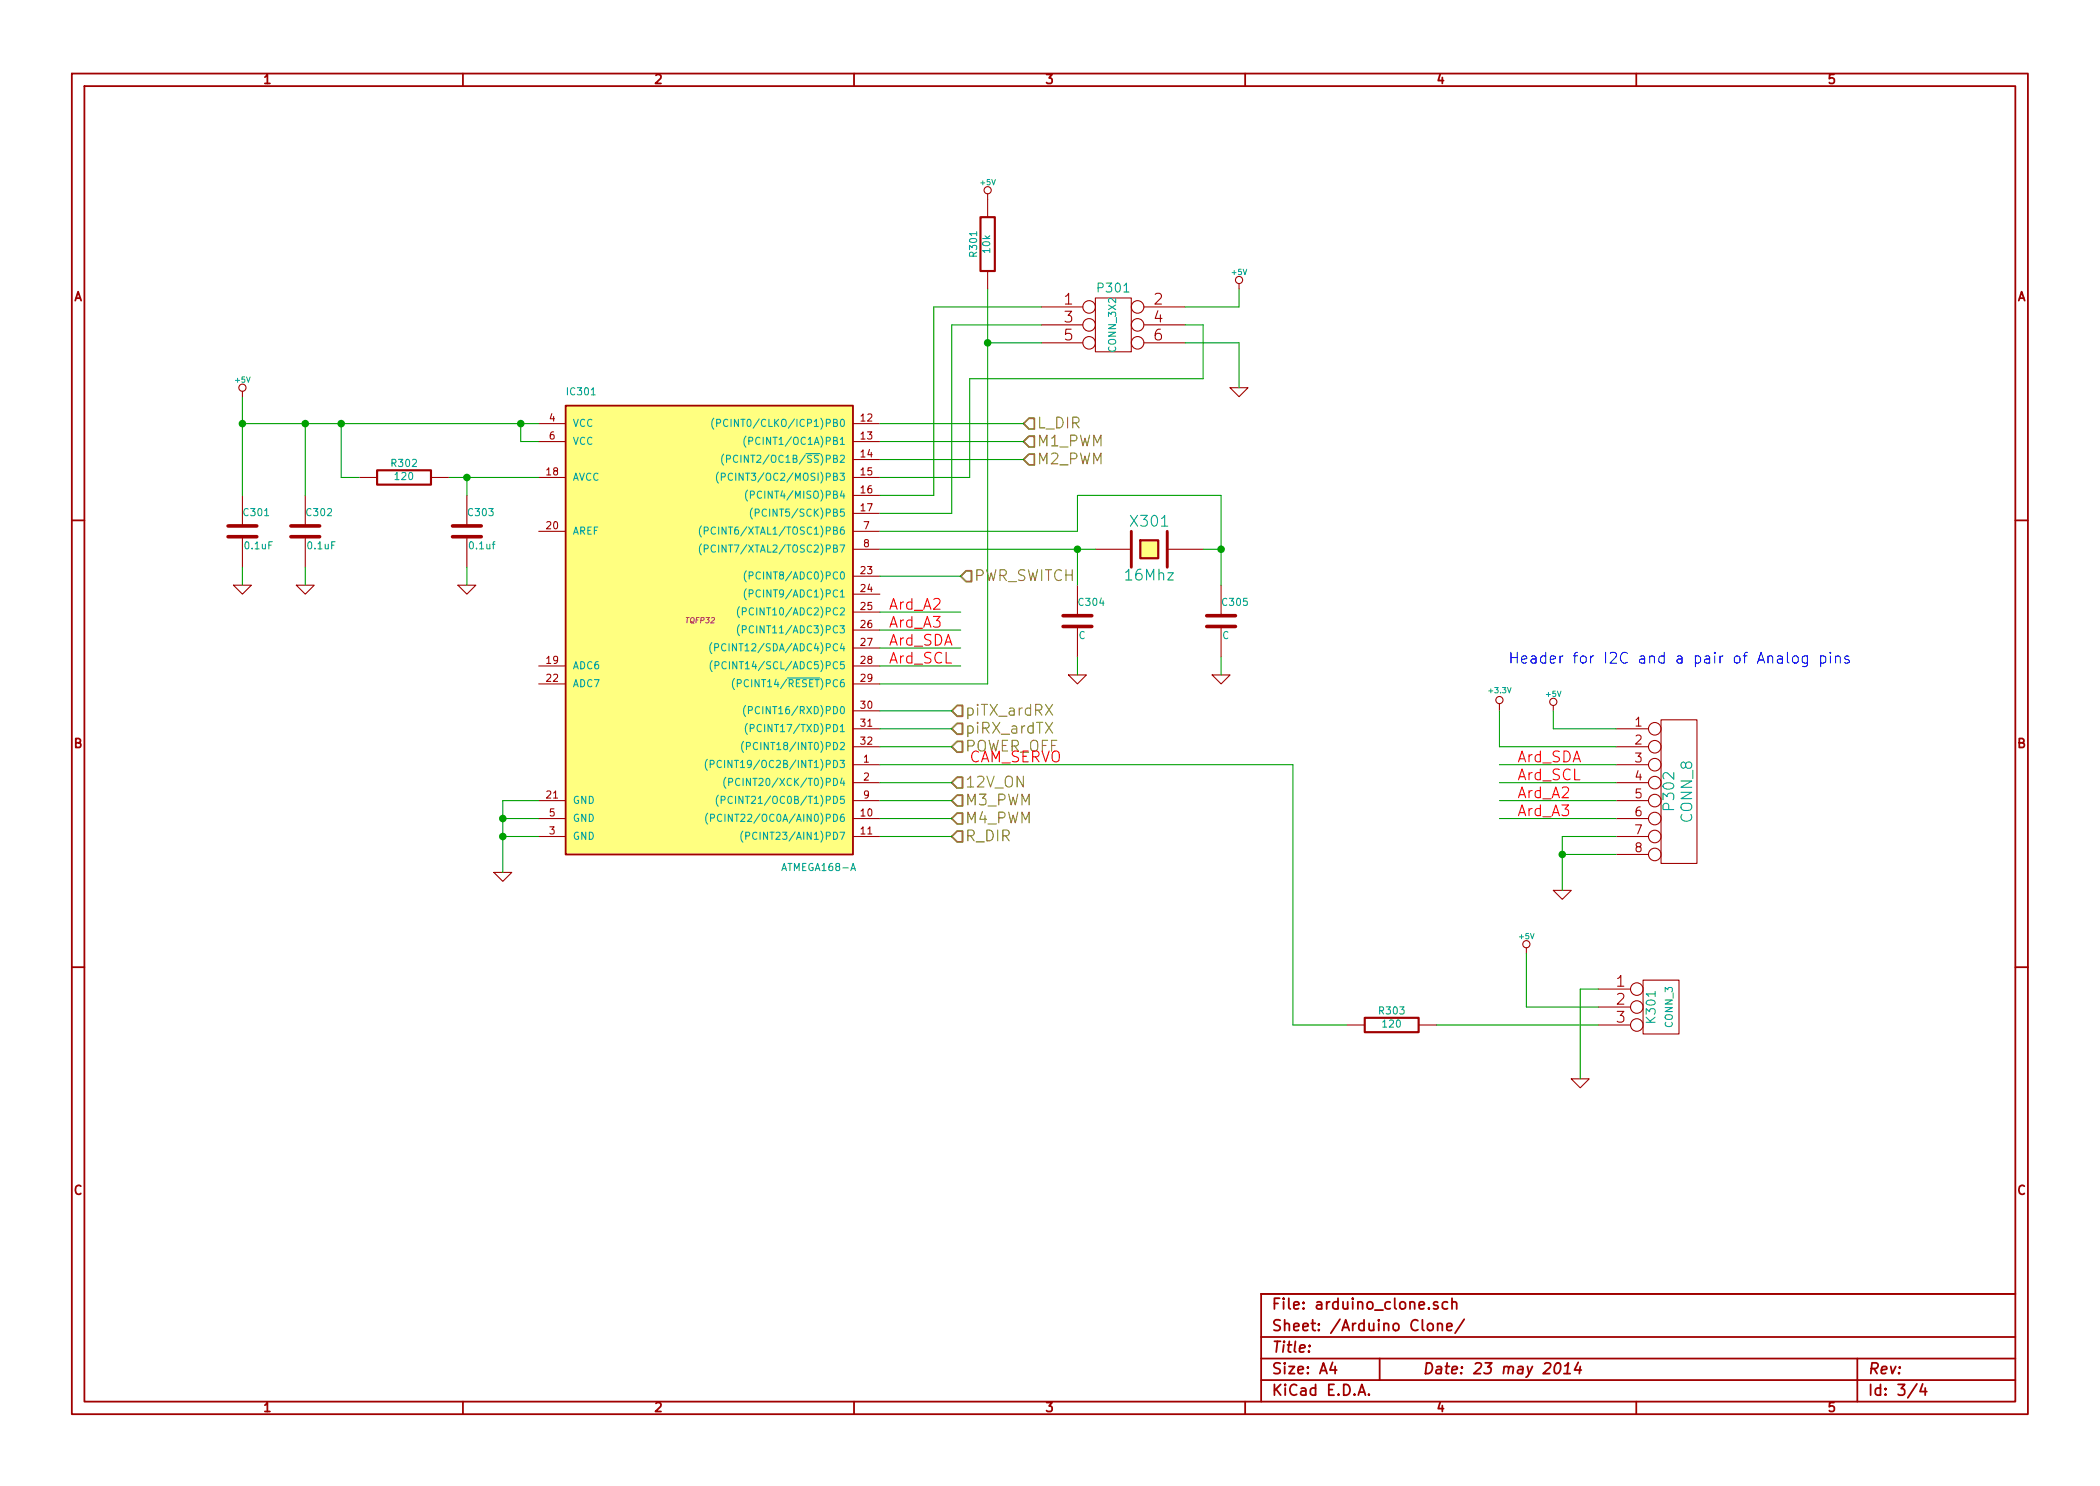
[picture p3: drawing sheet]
<svg xmlns="http://www.w3.org/2000/svg" width="297mm" height="210mm" viewBox="0 0 297 210" stroke-linecap="round" stroke-linejoin="round" font-family="sans-serif">
<g fill="none" stroke="#a00000" stroke-width=".25">
<path d="M10.2 10.4h276.6v189.7h-276.6zM11.9 12.2h273.2v186.1h-273.2zM65.5 10.4v1.8M120.8 10.4v1.8M176.1 10.4v1.8M231.4 10.4v1.8M80 57.4h40.6v63.5h-40.6zM10.2 73.6h1.7M285.1 73.6h1.7M10.2 136.8h1.7M285.1 136.8h1.7M65.5 198.3v1.8"/>
<path d="M120.8 198.3v1.8M176.1 198.3v1.8M178.4 189.2h106.7M178.4 195.3h106.7M178.4 192.2h106.7M185.2 190.4h.1l-.1 .1v-.1v.1M188.5 192.8l-.4 1h1M188.8 193.3v1.1M192.1 197.4l.5-1.5 .5 1.5M192.3 197h.7M193.6 197.3h.1l-.1 .1-.1-.1h.1v.1M195.1 192.2v3.1"/>
<path d="M202 187.4a.42 .42 0 0 1 .4-.2 .42 .42 0 0 1 .3 .3v.5a.43 .43 0 0 1-.4 .3 .43 .43 0 0 1-.4-.3zM203.4 184.3l-.4-.1-.2 .2v.2l.6 .2v.1v.2l-.2 .1-.4-.1M203.4 187.4a.38 .38 0 0 1 .6 .1v.8M203.4 187.2v1.1M204.6 187.8l.8-.2-.1-.3-.4-.1-.3 .3 .1 .7 .2 .1 .4-.1M204.7 184.3a.48 .48 0 0 0-.6 0l-.1 .6a.48 .48 0 0 0 .7 .2M205.4 184.3a.38 .38 0 0 1 .6 .1v.8M205.4 183.7v1.5M207.1 186.7l-1.3 1.9M220.1 193a.35 .35 0 0 1 .4-.2 .35 .35 0 0 1 .2 .3 .87 .87 0 0 1-.6 1.3l-.1-.1a1.14 1.14 0 0 1 .1-1.3zM221.2 194.4h.9M221.3 193.3l.5-.5-.1 1.6"/>
<path d="M223.2 192.8l-.5 1h1M223.5 193.3l-.1 1.1M231.4 198.3v1.8M262.7 192.2v6.1M271.1 195.8l-1.3 2M272 195.8l-.4 1.1h.9M272.3 196.4v1M285.1 183.1h-106.7v15.2"/>
</g>
<path d="M160 75.2v5.1M165.1 75.2v5.1" fill="none" stroke="#a00000" stroke-width=".41"/>
<g fill="#ffff80" stroke="#ffff80" stroke-width=".25">
<path d="M161.3 76.4h2.5v2.6h-2.5z"/>
<path d="M80 57.4h40.6v63.5h-40.6z"/>
</g>
<path d="M138.7 30.7h2v7.6h-2zM53.3 66.5h7.7v2.1h-7.7zM161.3 76.4h2.5v2.6h-2.5zM193 144h7.7v2h-7.7z" fill="none" stroke="#a00000" stroke-width=".3"/>
<g fill="none" stroke="#a00000" stroke-width=".15">
<path d="M139.7 27.4v3.3M139.7 38.3v2.6M34.3 55.4v.7M76.2 59.9h3.8M120.6 59.9h3.9M147.3 43.4h5.9M147.3 46h5.9M147.3 48.5h5.9M154.9 42.2h5.1v7.6h-5.1zM161.8 43.4h5.8M161.8 46h5.8M161.8 48.5h5.8"/>
<path d="M174 54.9h2.5l-1.2 1.2zM175.3 40.1v.8M34.3 70.1v4.3M34.3 75.9v4.4M43.2 70.1v4.3M43.2 75.9v4.4M50.8 67.6h2.5M61 67.6h2.5M66 70.1v4.3M66 75.9v4.4M76.2 67.6h3.8M76.2 62.5h3.8"/>
<path d="M76.2 75.2h3.8M120.6 77.7h3.9M120.6 67.6h3.9M120.6 62.5h3.9M120.6 75.2h3.9M120.6 65h3.9M120.6 70.1h3.9M120.6 72.6h3.9M154.9 77.7h5.1M165.1 77.7h5.1M33 82.8h2.6l-1.3 1.3zM41.9 82.8h2.5l-1.2 1.3z"/>
<path d="M64.8 82.8h2.5l-1.3 1.3zM76.2 96.8h3.8M76.2 94.2h3.8M120.6 96.8h3.9M120.6 81.5h3.9M120.6 84.1h3.9M120.6 86.6h3.9M120.6 89.1h3.9M120.6 91.7h3.9M120.6 94.2h3.9M151.1 95.5h2.6l-1.3 1.3zM152.4 82.8v4.3"/>
<path d="M152.4 88.6v4.4M171.4 95.5h2.6l-1.3 1.3zM172.7 82.8v4.3M172.7 88.6v4.4M212.1 99.6v1M219.7 99.8v.8M76.2 118.4h3.8M76.2 115.8h3.8M76.2 113.3h3.8M120.6 108.2h3.9M120.6 110.7h3.9M120.6 118.4h3.9"/>
<path d="M120.6 115.8h3.9M120.6 113.3h3.9M120.6 100.6h3.9M120.6 103.1h3.9M120.6 105.7h3.9M228.6 108.2h4.6M228.6 110.7h4.6M228.6 118.4h4.6M228.6 115.8h4.6M228.6 113.3h4.6M228.6 103.1h4.6M228.6 105.7h4.6"/>
<path d="M234.9 101.8h5.1v20.4h-5.1zM69.8 123.4h2.6l-1.3 1.3zM215.9 134.1v.8M219.7 126h2.5l-1.2 1.2zM226.1 139.9h4.5M228.6 120.9h4.6M232.4 138.7h5.1v7.6h-5.1zM190.5 145h2.5M200.7 145h2.5M222.2 152.6h2.6l-1.3 1.3zM226.1 142.5h4.5M226.1 145h4.5"/>
<circle cx="139.7" cy="26.9" r=".51"/>
<circle cx="175.3" cy="39.6" r=".51"/>
<circle cx="34.3" cy="54.9" r=".51"/>
<circle cx="154.1" cy="46" r=".89"/>
<circle cx="154.1" cy="48.5" r=".89"/>
<circle cx="154.1" cy="43.4" r=".89"/>
<circle cx="160.9" cy="43.4" r=".89"/>
<circle cx="160.9" cy="46" r=".89"/>
<circle cx="160.9" cy="48.5" r=".89"/>
<circle cx="212.1" cy="99.1" r=".51"/>
<circle cx="219.7" cy="99.3" r=".51"/>
<circle cx="234.1" cy="118.4" r=".89"/>
<circle cx="234.1" cy="113.3" r=".89"/>
<circle cx="234.1" cy="103.1" r=".89"/>
<circle cx="234.1" cy="110.7" r=".89"/>
<circle cx="234.1" cy="105.7" r=".89"/>
<circle cx="234.1" cy="108.2" r=".89"/>
<circle cx="234.1" cy="115.8" r=".89"/>
<circle cx="215.9" cy="133.6" r=".51"/>
<circle cx="231.5" cy="139.9" r=".89"/>
<circle cx="234.1" cy="120.9" r=".89"/>
<circle cx="231.5" cy="142.5" r=".89"/>
<circle cx="231.5" cy="145" r=".89"/>
</g>
<path d="M32.3 75.9h4M32.3 74.4h4M41.1 75.9h4.1M41.1 74.4h4.1M64 75.9h4.1M64 74.4h4.1M150.4 88.6h4M150.4 87.1h4M170.7 88.6h4.1M170.7 87.1h4.1" fill="none" stroke="#a00000" stroke-width=".51"/>
<g fill="none" stroke="#00a0a0" stroke-width=".15">
<path d="M101 59.2a1.2 1.2 0 0 0 0 1.5M101.4 59.9l.5-.1v-.1v-.3l-.5-.1v1M102.9 59.4a.4 .4 0 0 0-.5 0 .4 .4 0 0 0-.1 .5 .37 .37 0 0 0 .2 .4 .37 .37 0 0 0 .4-.1M99.2 74.4a1.2 1.2 0 0 0 0 1.6M99.2 77a1.2 1.2 0 0 0 0 1.5M99.6 75.1h.5l.1-.2-.1-.3h-.5v1M99.6 77.6h.5l.1-.1-.1-.3-.5-.1v1M101.6 66.8a1.2 1.2 0 0 0 0 1.5M102 67.5l.5-.1 .1-.1-.1-.3-.5-.1v1.1M102.4 64.3a1.2 1.2 0 0 0 0 1.5M102.8 64.9h.5v-.1v-.3l-.5-.1v1M103.6 67.1a.4 .4 0 0 0-.5-.1 .4 .4 0 0 0-.1 .5 .37 .37 0 0 0 .2 .4 .37 .37 0 0 0 .4 0"/>
<path d="M104.3 64.5a.4 .4 0 0 0-.5 0 .4 .4 0 0 0-.1 .5 .37 .37 0 0 0 .2 .4 .37 .37 0 0 0 .4-.1M105.5 61.7a1.2 1.2 0 0 0 0 1.6M105.7 69.3a1.2 1.2 0 0 0 0 1.6M105.9 62.4h.5l.1-.2-.1-.3h-.5v1M106.1 70h.5l.1-.2-.1-.3h-.5v1M106.4 71.9a1.2 1.2 0 0 0 0 1.5M106.8 72.6l.5-.1 .1-.1-.1-.3-.5-.1v1M100.7 90.9a1.2 1.2 0 0 0 0 1.6M100.7 93.5a1.2 1.2 0 0 0 0 1.5M101.1 91.6h.5l.1-.2-.1-.3h-.5v1M101.1 94.2l.5-.1 .1-.1-.1-.3-.5-.1v1M102.7 91.2a.4 .4 0 0 0-.5 0 .4 .4 0 0 0-.1 .5 .37 .37 0 0 0 .1 .3 .37 .37 0 0 0 .5 0"/>
<path d="M102.7 93.7a.4 .4 0 0 0-.5 0 .4 .4 0 0 0-.1 .5 .37 .37 0 0 0 .2 .4 .37 .37 0 0 0 .4-.1M103.9 96a1.2 1.2 0 0 0 0 1.6M104.3 96.7l.5-.1 .1-.1-.1-.3h-.5v1M104.6 85.8a1.2 1.2 0 0 0 0 1.6M104.6 88.4a1.2 1.2 0 0 0 0 1.5M105 86.5h.5l.1-.1-.1-.4h-.5v1M105 89.1l.5-.1 .1-.1-.1-.3-.5-.1v1.1M105.5 99.8a1.2 1.2 0 0 0 0 1.6M105.6 80.8a1.2 1.2 0 0 0 0 1.5M105.6 83.3a1.2 1.2 0 0 0 0 1.6M106 81.5l.5-.1v-.1v-.3l-.5-.1v1M106 84l.5-.1v-.1v-.3h-.5v1"/>
<path d="M111.4 95.9h4.6M100.1 107.4a1.2 1.2 0 0 0 0 1.6M100.1 115.1a1.2 1.2 0 0 0 0 1.5M100.5 108.1h.4l.1-.2-.1-.3h-.4v1M100.5 115.7h.5l.1-.1-.1-.3-.5-.1v1M101.6 112.5a1.2 1.2 0 0 0 0 1.6M102 113.2h.5l.1-.2-.1-.3h-.5v1M102 107.7a.4 .4 0 0 0-.5 0 .4 .4 0 0 0-.1 .5 .37 .37 0 0 0 .2 .4 .37 .37 0 0 0 .4-.1M102.1 115.3a.4 .4 0 0 0-.5 0 .4 .4 0 0 0-.1 .5 .37 .37 0 0 0 .2 .4 .37 .37 0 0 0 .4-.1M102.7 110a1.2 1.2 0 0 0 0 1.5M103.1 110.7l.5-.1v-.1v-.3l-.5-.1v1M103.6 112.8a.4 .4 0 0 0-.5 0 .4 .4 0 0 0-.1 .5 .37 .37 0 0 0 .2 .3 .37 .37 0 0 0 .4 0"/>
<path d="M104.6 110.2a.4 .4 0 0 0-.5 0 .4 .4 0 0 0-.1 .5 .37 .37 0 0 0 .2 .4 .37 .37 0 0 0 .4-.1M105.1 117.6a1.2 1.2 0 0 0 0 1.5M105.2 104.9a1.2 1.2 0 0 0 0 1.5M105.5 118.3l.5-.1v-.1v-.3l-.5-.1v1.1M105.6 105.6l.5-.1v-.1v-.3l-.5-.1v1.1M105.7 102.4a1.2 1.2 0 0 0 0 1.5M105.9 100.5h.4l.1-.2-.1-.3h-.4v1M106.1 103h.5l.1-.1-.1-.3-.5-.1v1"/>
</g>
<g fill="none" stroke="#00a000" stroke-width=".15">
<path d="M34.3 59.9h41.9M34.3 56.1v14M43.2 59.9v10.2M48.3 59.9v7.7h2.5M73.7 59.9v2.6h2.5M124.5 59.9h20.3M139.7 40.9v55.9h-15.2M139.7 48.5h7.6M147.3 43.4h-15.2v26.7h-7.6M147.3 46h-12.7v26.6h-10.1M167.6 46h2.6v7.6h-33v14h-12.7M167.6 48.5h7.7v6.4"/>
<path d="M175.3 40.9v2.5h-7.7M63.5 67.6h12.7M66 67.6v2.5M124.5 75.2h27.9v-5.1h20.3v12.7M124.5 77.7h30.4M124.5 62.5h20.3M124.5 65h20.3M152.4 77.7v5.1M170.2 77.7h2.5M34.3 80.3v2.5M43.2 80.3v2.5M66 80.3v2.5"/>
<path d="M124.5 91.7h11.4M124.5 94.2h11.4M124.5 86.6h11.4M124.5 89.1h11.4M124.5 81.5h11.4M152.4 93v2.5M172.7 93v2.5M71.1 118.4h5.1M71.1 115.8h5.1M76.2 113.3h-5.1v10.1M124.5 103.1h10.1M124.5 100.6h10.1"/>
<path d="M124.5 118.4h10.1M124.5 105.7h10.1M124.5 110.7h10.1M124.5 115.8h10.1M124.5 113.3h10.1M124.5 108.2h58.4v36.8h7.6M212.1 100.6v5.1h16.5M212.1 110.7h16.5M212.1 115.8h16.5M212.1 113.3h16.5M212.1 108.2h16.5M219.7 100.6v2.5h8.9"/>
<path d="M228.6 118.4h-7.6v7.6M215.9 134.9v7.6h10.2M221 120.9h7.6M226.1 139.9h-2.6v12.7M203.2 145h22.9"/>
</g>
<g fill="#00a000" stroke="#00a000" stroke-width=".25">
<circle cx="172.7" cy="77.7" r=".41"/>
<circle cx="152.4" cy="77.7" r=".41"/>
<circle cx="43.2" cy="59.9" r=".41"/>
<circle cx="48.3" cy="59.9" r=".41"/>
<circle cx="66" cy="67.6" r=".41"/>
<circle cx="73.7" cy="59.9" r=".41"/>
<circle cx="71.1" cy="118.4" r=".41"/>
<circle cx="71.1" cy="115.8" r=".41"/>
<circle cx="221" cy="120.9" r=".41"/>
<circle cx="34.3" cy="59.9" r=".41"/>
<circle cx="139.7" cy="48.5" r=".41"/>
</g>
<path d="M147.9 99.7l1 1.5M148.9 99.7l-1 1.5M147.9 102.2l1 1.5M148.9 102.2l-1 1.5" fill="none" stroke="#808000" stroke-width=".15"/>
<path d="M144.8 59.9l.7-.7h.8v1.5h-.8zM144.8 62.5l.7-.8h.8v1.5h-.8zM145.5 64.3h.8v1.5h-.8l-.7-.8zM135.4 99.8h.7v1.5h-.7l-.8-.7zM136.7 80.8h.7v1.5h-.7l-.8-.8zM134.6 103.1l.8-.7h.7v1.5h-.7zM134.6 118.4l.8-.8h.7v1.5h-.7zM134.6 113.3l.8-.8h.7v1.5h-.7zM135.4 104.9h.7v1.5h-.7l-.8-.7zM135.4 110h.7v1.5h-.7l-.8-.8zM135.4 115.1h.7v1.5h-.7l-.8-.8z" fill="none" stroke="#808000" stroke-width=".25"/>
<g fill="none" stroke="#00f" stroke-width=".15">
<path d="M251.5 92.9l.1-.1 .4 .1 .1 .9M252.1 93.2h-.5a.3 .3 0 0 0-.2 .3 .3 .3 0 0 0 .2 .3l.5-.1M252.8 92.3v1.3l.3 .2M253.6 93a.42 .42 0 0 1 .4-.2 .42 .42 0 0 1 .4 .3v.4a.43 .43 0 0 1-.5 .3 .43 .43 0 0 1-.4-.3zM255.7 92.8v1.3a.43 .43 0 0 1-.7 .2M255.7 92.9a.48 .48 0 0 0-.7 .1l-.1 .5a.48 .48 0 0 0 .8 .2M257.5 92.9a.48 .48 0 0 1 .7 .1l.1 .5a.48 .48 0 0 1-.8 .2M257.5 92.8v1.5M258.9 92.3l-.1 .1 .1 .1 .1-.1-.1-.1v.2M258.9 92.8v1M259.6 93a.38 .38 0 0 1 .7 0v.8M259.6 92.8v1"/>
<path d="M261.5 92.9l-.3-.1-.3 .2 .1 .2 .5 .2 .1 .1-.1 .2-.1 .1-.5-.1"/>
</g>
<g font-size="2.1" fill="#a00000">
<text x="150.5" y="43.2">1</text>
<text x="150.5" y="45.7">3</text>
<text x="163.2" y="43.2">2</text>
<text x="163.2" y="45.7">4</text>
<text x="150.5" y="48.3">5</text>
<text x="163.2" y="48.3">6</text>
<text x="228.7" y="139.7">1</text>
<text x="228.7" y="142.2">2</text>
<text x="228.7" y="144.8">3</text>
<text x="179.9" y="185.4">File: arduino_clone.sch</text>
<text x="179.9" y="191.5">Title:</text>
<text x="179.9" y="188.4">Sheet: /Arduino Clone/</text>
<text x="179.9" y="197.6">KiCad E.D.A.</text>
<text x="179.9" y="194.5">Size: A4</text>
<text x="201.2" y="194.5">Date: 23 may 2014</text>
<text x="264.2" y="194.5">Rev:</text>
<text x="264.2" y="197.6">Id: 3/4</text>
</g>
<g font-size="2.1" fill="#808000">
<text x="146.7" y="63.2">M1_PWM</text>
<text x="146.7" y="65.8">M2_PWM</text>
<text x="146.7" y="60.7">L_DIR</text>
<text x="137.8" y="82.3">PWR_SWITCH</text>
<text x="136.6" y="101.3">piTX_ardRX</text>
<text x="136.6" y="103.9">piRX_ardTX</text>
<text x="136.6" y="106.4">POWER_OFF</text>
<text x="136.6" y="111.5">12V_ON</text>
<text x="136.6" y="119.1">R_DIR</text>
<text x="136.6" y="114">M3_PWM</text>
<text x="136.6" y="116.6">M4_PWM</text>
</g>
<g font-size="2.1" fill="#00a0a0">
<text x="160.1" y="74.6">X301</text>
<text x="159.3" y="82.2">16Mhz</text>
<text x="236.9" y="114.4" transform="rotate(-90 236.9 114.4)">P302</text>
<text x="239.4" y="116.3" transform="rotate(-90 239.4 116.3)">CONN_8</text>
</g>
<g font-size="2.1" fill="#f00">
<text x="125.7" y="86.4">Ard_A2</text>
<text x="125.7" y="88.9">Ard_A3</text>
<text x="125.7" y="91.4">Ard_SDA</text>
<text x="125.7" y="94">Ard_SCL</text>
<text x="137.2" y="107.9">CAM_SERVO</text>
<text x="214.6" y="107.9">Ard_SDA</text>
<text x="214.6" y="110.5">Ard_SCL</text>
<text x="214.6" y="113">Ard_A2</text>
<text x="214.6" y="115.6">Ard_A3</text>
</g>
<text font-size="2.1" fill="#00f" x="213.4" y="94">Header for I2C and a pair of Analog pins</text>
<g font-size="1.8" fill="#a00000">
<text x="37.3" y="11.9">1</text>
<text x="92.7" y="11.9">2</text>
<text x="148" y="11.9">3</text>
<text x="203.3" y="11.9">4</text>
<text x="258.6" y="11.9">5</text>
<text x="10.4" y="42.7">A</text>
<text x="285.3" y="42.7">A</text>
<text x="10.4" y="105.9">B</text>
<text x="231.3" y="102.9">1</text>
<text x="231.3" y="105.4">2</text>
<text x="231.3" y="107.9">3</text>
<text x="285.3" y="105.9">B</text>
<text x="231.3" y="110.5">4</text>
<text x="231.3" y="113">5</text>
<text x="231.3" y="115.6">6</text>
<text x="231.3" y="118.1">7</text>
<text x="231.3" y="120.6">8</text>
<text x="10.4" y="169.1">C</text>
<text x="285.3" y="169.1">C</text>
<text x="37.3" y="199.8">1</text>
<text x="92.7" y="199.8">2</text>
<text x="148" y="199.8">3</text>
<text x="203.3" y="199.8">4</text>
<text x="258.6" y="199.8">5</text>
</g>
<g font-size="1.8" fill="#00a0a0">
<text x="155.4" y="41.4">P301</text>
<text x="234.2" y="144.6" transform="rotate(-90 234.2 144.6)">K301</text>
</g>
<g font-size="1.4" fill="#00a0a0">
<text x="140.1" y="35.7" transform="rotate(-90 140.1 35.7)">10k</text>
<text x="138.3" y="36.2" transform="rotate(-90 138.3 36.2)">R301</text>
<text x="157.9" y="49.7" transform="rotate(-90 157.9 49.7)">CONN_3X2</text>
<text x="80.3" y="56">IC301</text>
<text x="81" y="60.4">VCC</text>
<text x="81" y="63">VCC</text>
<text x="103" y="60.4">(PCINT0/CLKO/ICP1)PB0</text>
<text x="104.3" y="65.5">(PCINT2/OC1B/SS)PB2</text>
<text x="106.6" y="63">(PCINT1/OC1A)PB1</text>
<text x="55.5" y="66.1">R302</text>
<text x="56" y="68">120</text>
<text x="81" y="68.1">AVCC</text>
<text x="103.6" y="68.1">(PCINT3/OC2/MOSI)PB3</text>
<text x="106.9" y="70.6">(PCINT4/MISO)PB4</text>
<text x="34.6" y="73.1">C301</text>
<text x="34.7" y="77.8">0.1uF</text>
<text x="43.5" y="73.1">C302</text>
<text x="43.6" y="77.8">0.1uF</text>
<text x="66.3" y="73.1">C303</text>
<text x="66.5" y="77.8">0.1uf</text>
<text x="81" y="75.7">AREF</text>
<text x="100.9" y="75.7">(PCINT6/XTAL1/TOSC1)PB6</text>
<text x="107.5" y="73.1">(PCINT5/SCK)PB5</text>
<text x="100.9" y="78.2">(PCINT7/XTAL2/TOSC2)PB7</text>
<text x="106.7" y="82">(PCINT8/ADC0)PC0</text>
<text x="105.9" y="87.1">(PCINT10/ADC2)PC2</text>
<text x="105.9" y="89.7">(PCINT11/ADC3)PC3</text>
<text x="106.7" y="84.6">(PCINT9/ADC1)PC1</text>
<text x="152.7" y="85.8">C304</text>
<text x="173" y="85.8">C305</text>
<text x="81" y="94.7">ADC6</text>
<text x="102.5" y="92.2">(PCINT12/SDA/ADC4)PC4</text>
<text x="102.6" y="94.7">(PCINT14/SCL/ADC5)PC5</text>
<text x="152.6" y="90.5">C</text>
<text x="172.9" y="90.5">C</text>
<text x="81" y="97.3">ADC7</text>
<text x="105" y="97.3">(PCINT14/RESET)PC6</text>
<text x="106.7" y="101.1">(PCINT16/RXD)PD0</text>
<text x="106.7" y="106.2">(PCINT18/INT0)PD2</text>
<text x="106.9" y="103.6">(PCINT17/TXD)PD1</text>
<text x="81" y="113.8">GND</text>
<text x="102.3" y="108.7">(PCINT19/OC2B/INT1)PD3</text>
<text x="103.8" y="113.8">(PCINT21/OC0B/T1)PD5</text>
<text x="104.7" y="111.2">(PCINT20/XCK/T0)PD4</text>
<text x="81" y="118.9">GND</text>
<text x="81" y="116.3">GND</text>
<text x="102.2" y="116.3">(PCINT22/OC0A/AIN0)PD6</text>
<text x="106.5" y="118.9">(PCINT23/AIN1)PD7</text>
<text x="110.8" y="123.3">ATMEGA168-A</text>
<text x="195.2" y="143.6">R303</text>
<text x="195.7" y="145.4">120</text>
<text x="236.7" y="145.4" transform="rotate(-90 236.7 145.4)">CONN_3</text>
</g>
<g font-size="1.4" fill="#a00000">
<text x="77.7" y="59.7">4</text>
<text x="121.8" y="59.7">12</text>
<text x="77.7" y="62.2">6</text>
<text x="121.8" y="62.2">13</text>
<text x="121.8" y="64.8">14</text>
<text x="77.3" y="67.3">18</text>
<text x="121.8" y="67.3">15</text>
<text x="121.8" y="69.8">16</text>
<text x="77.3" y="74.9">20</text>
<text x="121.8" y="72.4">17</text>
<text x="122.2" y="74.9">7</text>
<text x="122.2" y="77.5">8</text>
<text x="121.8" y="81.3">23</text>
<text x="121.8" y="83.8">24</text>
<text x="121.8" y="86.4">25</text>
<text x="121.8" y="88.9">26</text>
<text x="77.3" y="94">19</text>
<text x="121.8" y="91.4">27</text>
<text x="121.8" y="94">28</text>
<text x="77.3" y="96.5">22</text>
<text x="121.8" y="100.3">30</text>
<text x="121.8" y="96.5">29</text>
<text x="121.8" y="102.9">31</text>
<text x="121.8" y="105.4">32</text>
<text x="122.2" y="107.9">1</text>
<text x="77.3" y="113">21</text>
<text x="122.2" y="110.5">2</text>
<text x="122.2" y="113">9</text>
<text x="77.7" y="118.1">3</text>
<text x="77.7" y="115.6">5</text>
<text x="121.8" y="115.6">10</text>
<text x="121.8" y="118.1">11</text>
</g>
<g font-size="1.1" fill="#00a0a0">
<text x="138.7" y="26.2">+5V</text>
<text x="174.3" y="38.9">+5V</text>
<text x="33.3" y="54.2">+5V</text>
<text x="210.7" y="98.1">+3.3V</text>
<text x="218.7" y="98.6">+5V</text>
<text x="214.9" y="132.9">+5V</text>
</g>
<text font-size="1.1" fill="#a000a0" x="97.1" y="88.2">TQFP32</text>
</svg>
